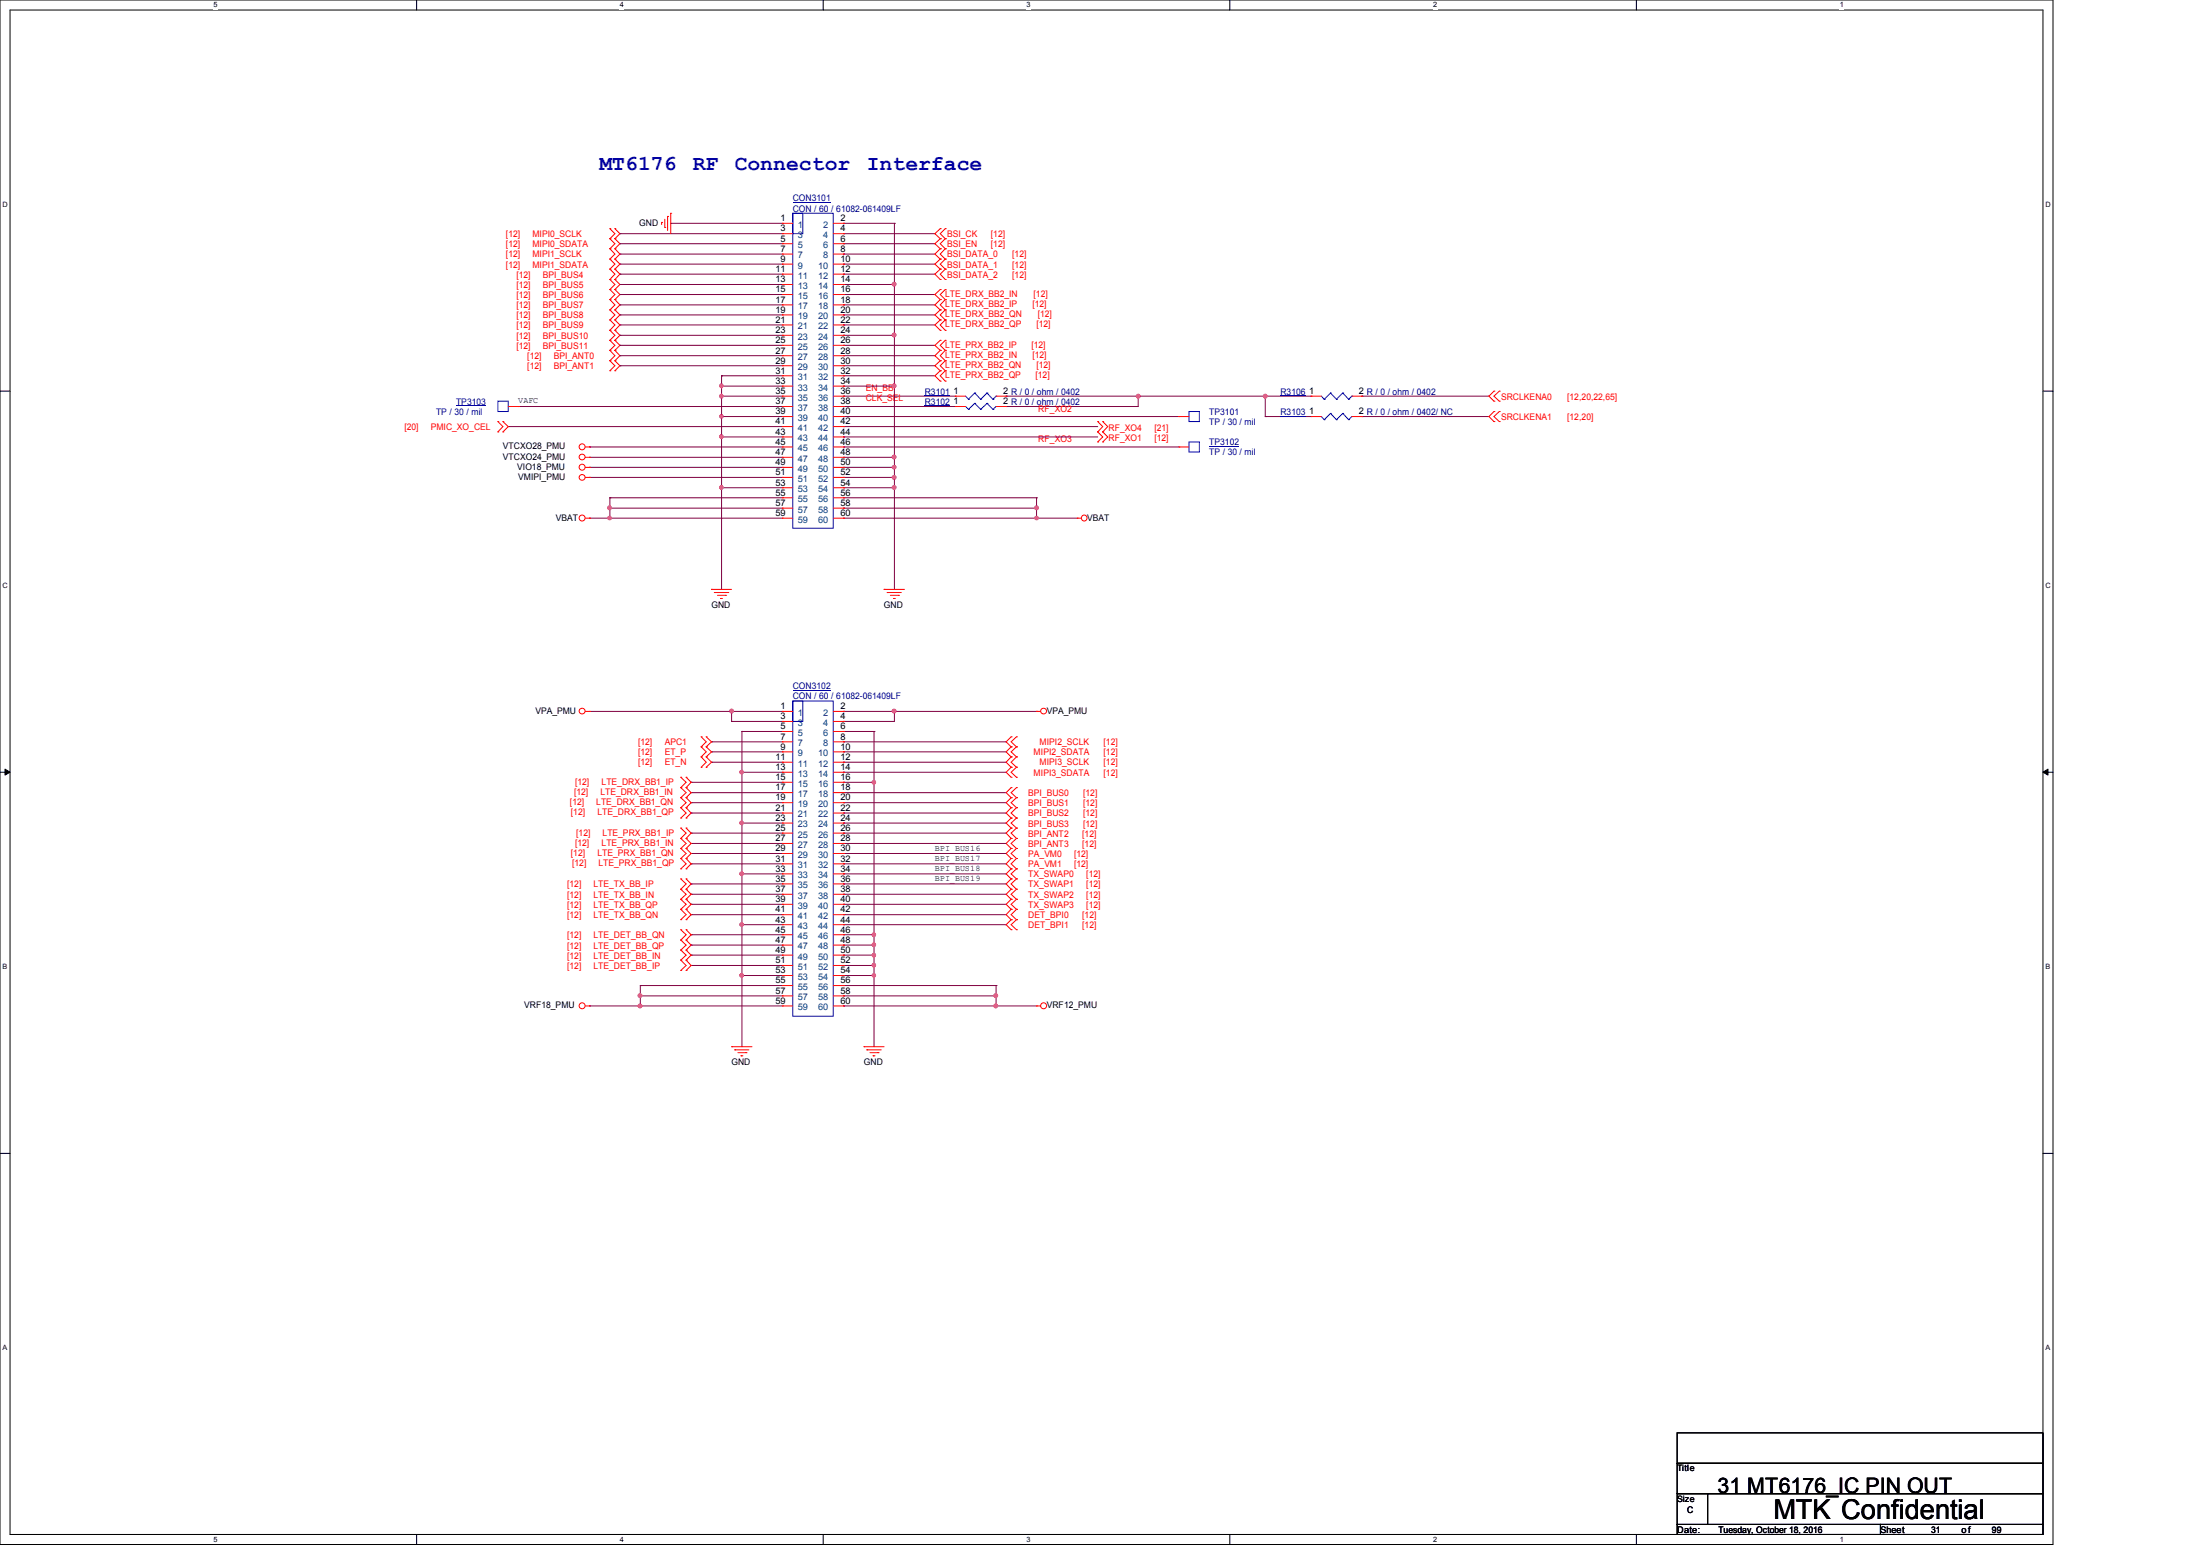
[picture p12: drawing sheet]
<svg xmlns="http://www.w3.org/2000/svg" width="297mm" height="210mm" viewBox="0 0 297 210" stroke-linecap="round" stroke-linejoin="round" font-family="sans-serif">
<path d="M0 0h277v208.4h-277zM1.4 1.4h274.3v205.7h-274.3z" fill="none" stroke="#000" stroke-width=".13"/>
<g fill="#fff">
<path d="M28.8 .1h.5v1.1h-.5z"/>
<path d="M28.8 207.2h.5v1.1h-.5z"/>
</g>
<path d="M56.2 0v1.4M56.2 207.1v1.3" fill="none" stroke="#000" stroke-width=".13"/>
<g fill="#fff">
<path d="M83.7 .1h.5v1.1h-.5z"/>
<path d="M83.7 207.2h.5v1.1h-.5z"/>
</g>
<path d="M111.1 0v1.4M111.1 207.1v1.3" fill="none" stroke="#000" stroke-width=".13"/>
<g fill="#fff">
<path d="M138.5 .1h.6v1.1h-.6z"/>
<path d="M138.5 207.2h.6v1.1h-.6z"/>
</g>
<path d="M165.9 0v1.4M165.9 207.1v1.3" fill="none" stroke="#000" stroke-width=".13"/>
<g fill="#fff">
<path d="M193.4 .1h.5v1.1h-.5z"/>
<path d="M193.4 207.2h.5v1.1h-.5z"/>
</g>
<path d="M220.8 0v1.4M220.8 207.1v1.3" fill="none" stroke="#000" stroke-width=".13"/>
<g fill="#fff">
<path d="M248.2 .1h.6v1.1h-.6z"/>
<path d="M248.2 207.2h.6v1.1h-.6z"/>
<path d="M.3 27.1h.8v1.1h-.8z"/>
<path d="M276 27.1h.7v1.1h-.7z"/>
<path d="M.3 78.5h.8v1.1h-.8z"/>
<path d="M276 78.5h.7v1.1h-.7z"/>
</g>
<path d="M0 52.8h1.4M275.7 52.8h1.3" fill="none" stroke="#000" stroke-width=".13"/>
<g fill="#fff">
<path d="M.3 129.9h.7v1.1h-.7z"/>
<path d="M276 129.9h.6v1.1h-.6z"/>
</g>
<path d="M0 104.2h1.4M275.7 104.2h1.3" fill="none" stroke="#000" stroke-width=".13"/>
<path d="M.7 103.8l.7 .4-.7 .4zM275.7 104.2l.7-.4v.8z" fill="#000" stroke="#000" stroke-width=".13"/>
<g fill="#fff">
<path d="M.3 181.4h.7v1.1h-.7z"/>
<path d="M276 181.4h.6v1.1h-.6z"/>
</g>
<path d="M0 155.7h1.4M275.7 155.7h1.3M226.3 193.4h49.4v4.1h-49.4zM226.3 197.5h49.4v4.1h-49.4zM226.3 205.7h27.4v1.4h-27.4zM226.3 201.6h4.1v4.1h-4.1zM230.4 201.6h45.3v4.1h-45.3zM253.7 205.7h22v1.4h-22z" fill="none" stroke="#000" stroke-width=".13"/>
<g fill="none" stroke="#800040" stroke-width=".13">
<path d="M83.7 35.6h.1M83.7 34.3h.1M83.7 32.9h.1M83.7 31.5h.1M83.7 37h.1M83.7 38.4h.1M83.7 39.8h.1M83.7 35.6h21.9M83.7 34.3h21.9M83.7 32.9h21.9M83.7 31.5h21.9M83.7 37h21.9"/>
<path d="M83.7 38.4h21.9M83.7 39.8h21.9M90.5 30.1h.1M90.5 30.1h15.1M113.8 39.8h.1M113.8 31.5h.1M113.8 32.9h.1M113.8 34.3h.1M113.8 35.6h.1M113.8 37h.1M113.8 38.4h.1M113.8 30.1h.1"/>
<path d="M113.8 35.6h12.4M113.8 34.3h12.4M113.8 32.9h12.4M113.8 31.5h12.4M113.8 37h12.4M113.8 38.4h6.9M113.8 30.1h6.9M113.8 39.8h12.4M120.7 38.4h.1M120.7 30.1h.1M120.7 30.1v49.4M68.6 57.6h.1"/>
<path d="M68.6 57.6h37M69.9 54.9h.1M69.9 54.9h35.7M83.7 45.3h.1M83.7 46.6h.1M83.7 48h.1M83.7 49.4h.1M83.7 42.5h.1M83.7 43.9h.1M83.7 41.1h.1M83.7 45.3h21.9M83.7 46.6h21.9"/>
<path d="M83.7 41.1h21.9M83.7 43.9h21.9M83.7 48h21.9M83.7 49.4h21.9M83.7 42.5h21.9M97.4 59h.1M97.4 56.2h.1M97.4 53.5h.1M97.4 52.1h.1M97.4 50.7h.1M97.4 50.7h8.2M97.4 53.5h8.2"/>
<path d="M97.4 56.2h8.2M97.4 59h8.2M97.4 52.1h8.2M97.4 50.7v28.8M113.8 41.1h.1M113.8 43.9h.1M113.8 50.7h.1M113.8 53.5h.1M113.8 54.9h.1M113.8 56.2h.1M113.8 57.6h.1M113.8 59h.1"/>
<path d="M113.8 42.5h.1M113.8 49.4h.1M113.8 48h.1M113.8 46.6h.1M113.8 52.1h.1M113.8 45.3h.1M113.8 45.3h6.9M113.8 46.6h12.4M113.8 41.1h12.4M113.8 43.9h12.4M113.8 50.7h12.4M113.8 53.5h15.1"/>
<path d="M113.8 54.9h15.1M113.8 57.6h34.3M113.8 48h12.4M113.8 49.4h12.4M113.8 42.5h12.4M113.8 56.2h45.3M113.8 59h34.3M113.8 52.1h6.9M120.7 52.1h.1M120.7 45.3h.1M135.8 54.9h.1M135.8 53.5h.1"/>
<path d="M135.8 53.5h41.1M153.6 53.5h.1M153.6 53.5v1.4h-17.8M170.7 56.2h.1M170.7 53.5h.1M170.7 56.2h6.2M170.7 53.5v2.7M183.8 53.5h.1M183.8 56.2h.1M183.8 53.5h17.1M183.8 56.2h17.1M79.5 69.9h.1"/>
<path d="M79.5 60.3h.1M79.5 61.7h.1M79.5 63.1h.1M79.5 64.4h.1M79.5 60.3h26.1M79.5 69.9h26.1M79.5 61.7h26.1M79.5 63.1h26.1M79.5 64.4h26.1M82.3 67.2h.1M82.3 69.9h.1M82.3 68.6h.1"/>
<path d="M82.3 67.2h23.3M82.3 67.2v2.7M82.3 68.6h23.3M97.4 65.8h.1M97.4 65.8h8.2M113.8 60.3h.1M113.8 69.9h.1M113.8 68.6h.1M113.8 67.2h.1M113.8 61.7h.1M113.8 63.1h.1M113.8 64.4h.1"/>
<path d="M113.8 65.8h.1M113.8 60.3h45.3M113.8 69.9h31.6M113.8 61.7h6.9M113.8 63.1h6.9M113.8 64.4h6.9M113.8 67.2h26.1M113.8 68.6h26.1M113.8 65.8h6.9M120.7 61.7h.1M120.7 63.1h.1M120.7 64.4h.1"/>
<path d="M120.7 65.8h.1M139.9 68.6h.1M139.9 69.9h.1M139.9 67.2h.1M139.9 67.2v2.7M79.5 96h26.1M98.7 96h.1M98.7 97.4h.1M98.7 97.4h6.9M98.7 96v1.4M100.1 98.7h.1M100.1 98.7v42.6"/>
<path d="M100.1 98.7h5.5M113.8 96h.1M113.8 97.4h.1M113.8 98.7h.1M113.8 96h26.1M113.8 98.7h4.1M117.9 98.7h.1M117.9 98.7v42.6M120.7 96h.1M120.7 96v1.4h-6.9M139.9 96h.1M93.3 105.6h.1"/>
<path d="M93.3 107h.1M93.3 108.3h.1M93.3 109.7h.1M93.3 112.4h.1M93.3 113.8h.1M93.3 115.2h.1M93.3 116.6h.1M93.3 119.3h.1M93.3 115.2h12.3M93.3 116.6h12.3M93.3 105.6h12.3M93.3 107h12.3"/>
<path d="M93.3 108.3h12.3M93.3 109.7h12.3M93.3 112.4h12.3M93.3 113.8h12.3M93.3 119.3h12.3M96 102.9h.1M96 101.5h.1M96 100.1h.1M96 102.9h9.6M96 101.5h9.6M96 100.1h9.6M100.1 104.2h.1"/>
<path d="M100.1 111.1h.1M100.1 117.9h.1M100.1 104.2h5.5M100.1 117.9h5.5M100.1 111.1h5.5M113.8 104.2h.1M113.8 102.9h.1M113.8 101.5h.1M113.8 100.1h.1M113.8 115.2h.1M113.8 116.6h.1M113.8 117.9h.1"/>
<path d="M113.8 111.1h.1M113.8 107h.1M113.8 113.8h.1M113.8 119.3h.1M113.8 112.4h.1M113.8 109.7h.1M113.8 108.3h.1M113.8 105.6h.1M113.8 102.9h22M113.8 101.5h22M113.8 104.2h22M113.8 100.1h22"/>
<path d="M113.8 115.2h22M113.8 116.6h22M113.8 117.9h22M113.8 105.6h4.1M113.8 107h22M113.8 108.3h22M113.8 109.7h22M113.8 112.4h22M113.8 113.8h22M113.8 119.3h22M113.8 111.1h22M117.9 105.6h.1"/>
<path d="M79.5 135.8h.1M79.5 135.8h26.1M86.4 133h.1M86.4 135.8h.1M86.4 134.4h.1M86.4 133v2.8M86.4 133h19.2M86.4 134.4h19.2M93.3 120.7h.1M93.3 122h.1M93.3 123.4h.1M93.3 126.2h.1"/>
<path d="M93.3 127.6h.1M93.3 128.9h.1M93.3 130.3h.1M93.3 120.7h12.3M93.3 122h12.3M93.3 123.4h12.3M93.3 126.2h12.3M93.3 127.6h12.3M93.3 128.9h12.3M93.3 130.3h12.3M100.1 124.8h.1M100.1 131.7h.1"/>
<path d="M100.1 124.8h5.5M100.1 131.7h5.5M113.8 135.8h.1M113.8 124.8h.1M113.8 120.7h.1M113.8 123.4h.1M113.8 122h.1M113.8 134.4h.1M113.8 133h.1M113.8 126.2h.1M113.8 127.6h.1M113.8 128.9h.1"/>
<path d="M113.8 130.3h.1M113.8 131.7h.1M113.8 135.8h26.1M113.8 120.7h22M113.8 122h22M113.8 123.4h22M113.8 126.2h4.1M113.8 127.6h4.1M113.8 128.9h4.1M113.8 130.3h4.1M113.8 124.8h22M113.8 133h20.6"/>
<path d="M113.8 134.4h20.6M113.8 131.7h4.1M117.9 126.2h.1M117.9 127.6h.1M117.9 128.9h.1M117.9 130.3h.1M117.9 131.7h.1M134.4 134.4h.1M134.4 135.8h.1M134.4 133h.1M134.4 133v2.8"/>
</g>
<g fill="#f0f" stroke="#f0f" stroke-width=".13">
<circle cx="153.6" cy="53.5" r=".25"/>
<circle cx="98.7" cy="96" r=".25"/>
<circle cx="120.6" cy="96" r=".25"/>
<circle cx="170.7" cy="53.5" r=".25"/>
<circle cx="86.4" cy="135.8" r=".25"/>
<circle cx="86.4" cy="134.4" r=".25"/>
<circle cx="100.1" cy="111.1" r=".24"/>
<circle cx="100.1" cy="104.2" r=".24"/>
<circle cx="100.1" cy="117.9" r=".24"/>
<circle cx="100.1" cy="131.6" r=".24"/>
<circle cx="100.1" cy="124.8" r=".24"/>
<circle cx="134.4" cy="134.4" r=".25"/>
<circle cx="134.4" cy="135.8" r=".25"/>
<circle cx="117.9" cy="127.5" r=".24"/>
<circle cx="117.9" cy="128.9" r=".24"/>
<circle cx="117.9" cy="131.6" r=".23"/>
<circle cx="117.9" cy="130.2" r=".24"/>
<circle cx="117.9" cy="126.1" r=".24"/>
<circle cx="117.9" cy="105.6" r=".24"/>
<circle cx="82.3" cy="69.9" r=".24"/>
<circle cx="82.3" cy="68.5" r=".25"/>
<circle cx="139.9" cy="69.9" r=".24"/>
<circle cx="139.9" cy="68.5" r=".25"/>
<circle cx="120.7" cy="63.1" r=".24"/>
<circle cx="120.6" cy="64.4" r=".25"/>
<circle cx="120.6" cy="65.8" r=".25"/>
<circle cx="120.6" cy="61.7" r=".25"/>
<circle cx="120.6" cy="52.1" r=".25"/>
<circle cx="120.6" cy="45.2" r=".25"/>
<circle cx="120.6" cy="38.4" r=".25"/>
<circle cx="97.3" cy="58.9" r=".24"/>
<circle cx="97.3" cy="56.2" r=".23"/>
<circle cx="97.3" cy="53.5" r=".24"/>
<circle cx="97.3" cy="52.1" r=".24"/>
<circle cx="97.3" cy="65.8" r=".24"/>
</g>
<g fill="none" stroke="#f00" stroke-width=".13">
<path d="M82.3 32.2h.1M82.3 30.9h.1M82.3 33.6h.1M82.3 36.3h.1M82.3 35h.1M82.3 37.7h.1M82.3 39.1h.1M82.3 30.9l.7 .6-.7 .7M82.3 32.2l.7 .7-.7 .7M82.3 35l.7 .6-.7 .7M82.3 33.6l.7 .7-.7 .7M82.3 36.3l.7 .7-.7 .7"/>
<path d="M82.3 37.7l.7 .7-.7 .7M82.3 39.1l.7 .7-.7 .6M83 30.9h.1M83 32.2h.1M83 33.6h.1M83 35h.1M83 36.3h.1M83 37.7h.1M83 39.1h.1M83 30.9l.7 .6-.7 .7M83 32.2l.7 .7-.7 .7M83 35l.7 .6-.7 .7"/>
<path d="M83 33.6l.7 .7-.7 .7M83 36.3l.7 .7-.7 .7M83 37.7l.7 .7-.7 .7M83 39.1l.7 .7-.7 .6M89.3 30h.1M89.3 30v.3M89.7 30.7h.1M89.7 29.6v1.1M90.1 29.2h.1M90.1 29.2v1.9M90.5 28.8h.1M90.5 28.8v2.7"/>
<path d="M105.6 30.1h.1M105.6 31.5h.1M105.6 32.9h.1M105.6 34.3h.1M105.6 35.6h.1M105.6 37h.1M105.6 38.4h.1M105.6 39.8h.1M105.6 30.1h1.4M105.6 31.5h1.4M105.6 32.9h1.4M105.6 34.3h1.4"/>
<path d="M105.6 35.6h1.4M105.6 37h1.4M105.6 38.4h1.4M105.6 39.8h1.4M112.4 30.1h1.4M112.4 31.5h1.4M112.4 32.9h1.4M112.4 34.3h1.4M112.4 35.6h1.4M112.4 37h1.4M112.4 38.4h1.4M112.4 39.8h1.4"/>
<path d="M113.8 30.1h.1M113.8 31.5h.1M113.8 32.9h.1M113.8 34.3h.1M113.8 35.6h.1M113.8 37h.1M113.8 38.4h.1M113.8 39.8h.1M126.9 30.9h.1M126.9 32.2h.1M126.9 33.6h.1M126.9 35h.1"/>
<path d="M126.9 36.3h.1M126.9 37.7h.1M126.9 39.1h.1M126.9 30.9l-.7 .6 .7 .7M126.9 32.2l-.7 .7 .7 .7M126.9 33.6l-.7 .7 .7 .7M126.9 35l-.7 .6 .7 .7M126.9 36.3l-.7 .7 .7 .7M126.9 39.1l-.7 .7 .7 .6M127.6 32.2h.1M127.6 30.9h.1M127.6 33.6h.1"/>
<path d="M127.6 35h.1M127.6 36.3h.1M127.6 37.7h.1M127.6 39.1h.1M127.6 30.9l-.7 .6 .7 .7M127.6 32.2l-.7 .7 .7 .7M127.6 33.6l-.7 .7 .7 .7M127.6 35l-.7 .6 .7 .7M127.6 36.3l-.7 .7 .7 .7M127.6 39.1l-.7 .7 .7 .6M67.2 58.3h.1M67.2 56.9h.1"/>
<path d="M67.2 56.9l.7 .7-.7 .7M67.9 56.9h.1M67.9 58.3h.1M67.9 56.9l.7 .7-.7 .7M68.6 54.9h1.3M69.9 54.9h.1M82.3 45.9h.1M82.3 44.6h.1M82.3 47.3h.1M82.3 40.4h.1M82.3 41.8h.1M82.3 43.2h.1"/>
<path d="M82.3 48.7h.1M82.3 50h.1M82.3 44.6l.7 .7-.7 .6M82.3 45.9l.7 .7-.7 .7M82.3 40.4l.7 .7-.7 .7M82.3 41.8l.7 .7-.7 .7M82.3 47.3l.7 .7-.7 .7M82.3 48.7l.7 .7-.7 .6M82.3 43.2l.7 .7-.7 .7M83 44.6h.1M83 45.9h.1M83 47.3h.1"/>
<path d="M83 40.4h.1M83 41.8h.1M83 43.2h.1M83 48.7h.1M83 50h.1M83 44.6l.7 .7-.7 .6M83 45.9l.7 .7-.7 .7M83 41.8l.7 .7-.7 .7M83 40.4l.7 .7-.7 .7M83 47.3l.7 .7-.7 .7M83 48.7l.7 .7-.7 .6M83 43.2l.7 .7-.7 .7"/>
<path d="M105.6 41.1h.1M105.6 42.5h.1M105.6 43.9h.1M105.6 45.3h.1M105.6 46.6h.1M105.6 48h.1M105.6 49.4h.1M105.6 50.7h.1M105.6 52.1h.1M105.6 53.5h.1M105.6 54.9h.1M105.6 56.2h.1"/>
<path d="M105.6 57.6h.1M105.6 59h.1M105.6 41.1h1.4M105.6 42.5h1.4M105.6 43.9h1.4M105.6 45.3h1.4M105.6 46.6h1.4M105.6 48h1.4M105.6 49.4h1.4M105.6 50.7h1.4M105.6 52.1h1.4M105.6 53.5h1.4"/>
<path d="M105.6 54.9h1.4M105.6 56.2h1.4M105.6 57.6h1.4M105.6 59h1.4M112.4 41.1h1.4M112.4 42.5h1.4M112.4 43.9h1.4M112.4 45.3h1.4M112.4 46.6h1.4M112.4 48h1.4M112.4 49.4h1.4M112.4 50.7h1.4"/>
<path d="M112.4 52.1h1.4M112.4 53.5h1.4M112.4 54.9h1.4M112.4 56.2h1.4M112.4 57.6h1.4M112.4 59h1.4M113.8 41.1h.1M113.8 42.5h.1M113.8 43.9h.1M113.8 45.3h.1M113.8 46.6h.1M113.8 48h.1"/>
<path d="M113.8 49.4h.1M113.8 50.7h.1M113.8 52.1h.1M113.8 53.5h.1M113.8 54.9h.1M113.8 56.2h.1M113.8 57.6h.1M113.8 59h.1M126.9 40.4h.1M126.9 41.8h.1M126.9 43.2h.1M126.9 44.6h.1"/>
<path d="M126.9 45.9h.1M126.9 47.3h.1M126.9 48.7h.1M126.9 50h.1M126.9 51.4h.1M126.9 40.4l-.7 .7 .7 .7M126.9 43.2l-.7 .7 .7 .7M126.9 41.8l-.7 .7 .7 .7M126.9 45.9l-.7 .7 .7 .7M126.9 47.3l-.7 .7 .7 .7M126.9 50l-.7 .7 .7 .7M126.9 48.7l-.7 .7 .7 .6"/>
<path d="M127.6 41.8h.1M127.6 40.4h.1M127.6 44.6h.1M127.6 43.2h.1M127.6 47.3h.1M127.6 45.9h.1M127.6 48.7h.1M127.6 51.4h.1M127.6 50h.1M127.6 40.4l-.7 .7 .7 .7M127.6 43.2l-.7 .7 .7 .7M127.6 41.8l-.7 .7 .7 .7"/>
<path d="M127.6 45.9l-.7 .7 .7 .7M127.6 47.3l-.7 .7 .7 .7M127.6 50l-.7 .7 .7 .7M127.6 48.7l-.7 .7 .7 .6M128.9 53.5h.1M128.9 54.9h.1M128.9 53.5h1.4M128.9 54.9h1.4M134.4 53.5h1.4M134.4 54.9h1.4M135.8 53.5h.1M135.8 54.9h.1"/>
<path d="M148.1 58.3h.1M148.1 59.6h.1M148.1 56.9h.1M148.1 58.3l.7 .7-.7 .6M148.1 56.9l.7 .7-.7 .7M148.8 58.3h.1M148.8 59.6h.1M148.8 56.9h.1M148.8 58.3l.7 .7-.7 .6M148.8 56.9l.7 .7-.7 .7M159.1 56.2h.1M159.1 56.2h1.3"/>
<path d="M176.9 56.2h.1M176.9 53.5h.1M176.9 53.5h1.4M176.9 56.2h1.4M182.4 53.5h1.4M182.4 56.2h1.4M183.8 56.2h.1M183.8 53.5h.1M201.6 52.8h.1M201.6 54.1h.1M201.6 55.5h.1M201.6 56.9h.1"/>
<path d="M201.6 52.8l-.7 .7 .7 .6M201.6 55.5l-.7 .7 .7 .7M202.3 54.1h.1M202.3 52.8h.1M202.3 56.9h.1M202.3 55.5h.1M202.3 52.8l-.7 .7 .7 .6M202.3 55.5l-.7 .7 .7 .7M79 60.3h.5M79 61.7h.5M79 63.1h.5M79 64.4h.5"/>
<path d="M79 69.9h.5M79.5 60.3h.1M79.5 61.7h.1M79.5 63.1h.1M79.5 64.4h.1M79.5 69.9h.1M96 79.5h.1M96 79.5h2.7M96.4 80h.1M96.4 80h1.9M105.6 60.3h.1M105.6 61.7h.1"/>
<path d="M105.6 63.1h.1M105.6 64.4h.1M105.6 65.8h.1M105.6 67.2h.1M105.6 68.6h.1M105.6 69.9h.1M105.6 60.3h1.4M105.6 61.7h1.4M105.6 63.1h1.4M105.6 64.4h1.4M105.6 69.9h1.4M105.6 65.8h1.4"/>
<path d="M105.6 67.2h1.4M105.6 68.6h1.4M112.4 60.3h1.4M112.4 61.7h1.4M112.4 63.1h1.4M112.4 64.4h1.4M112.4 69.9h1.4M112.4 65.8h1.4M112.4 67.2h1.4M112.4 68.6h1.4M113.8 60.3h.1M113.8 61.7h.1"/>
<path d="M113.8 63.1h.1M113.8 64.4h.1M113.8 65.8h.1M113.8 67.2h.1M113.8 68.6h.1M113.8 69.9h.1M119.3 79.5h.1M119.3 79.5h2.7M119.7 80h.1M119.7 80h1.9M145.4 69.9h.1M145.4 69.9h.5"/>
<path d="M159.1 60.3h.1M159.1 60.3h1.3M79 96h.5M79.5 96h.1M94.6 99.4h.1M94.6 99.4l.7 .7-.7 .7M95.3 99.4h.1M95.3 99.4l.7 .7-.7 .7M96.8 80.3h1.1M97.2 80.8h.1M97.2 80.8h.3M97.9 80.3h.1"/>
<path d="M105.6 96h.1M105.6 97.4h.1M105.6 98.7h.1M105.6 96h1.4M105.6 97.4h1.4M105.6 98.7h1.4M112.4 96h1.4M112.4 97.4h1.4M112.4 98.7h1.4M113.8 96h.1M113.8 97.4h.1M113.8 98.7h.1"/>
<path d="M120.1 80.3h1.1M120.6 80.8h.1M120.6 80.8h.2M121.2 80.3h.1M136.4 99.4h.1M136.4 99.4l-.6 .7 .6 .7M137.2 99.4h.1M137.2 99.4l-.8 .7 .8 .7M139.9 96h.1M139.9 96h.5M91.9 118.6h.1M91.9 110.4h.1"/>
<path d="M91.9 109h.1M91.9 107.7h.1M91.9 106.3h.1M91.9 104.9h.1M91.9 117.3h.1M91.9 115.9h.1M91.9 114.5h.1M91.9 113.2h.1M91.9 111.8h.1M91.9 118.6l.7 .7-.7 .7M91.9 104.9l.7 .7-.7 .7M91.9 109l.7 .7-.7 .7"/>
<path d="M91.9 107.7l.7 .6-.7 .7M91.9 106.3l.7 .7-.7 .7M91.9 115.9l.7 .7-.7 .7M91.9 114.5l.7 .7-.7 .7M91.9 111.8l.7 .6-.7 .8M91.9 113.2l.7 .6-.7 .7M92.6 118.6h.1M92.6 109h.1M92.6 110.4h.1M92.6 107.7h.1M92.6 104.9h.1M92.6 106.3h.1"/>
<path d="M92.6 115.9h.1M92.6 117.3h.1M92.6 114.5h.1M92.6 111.8h.1M92.6 113.2h.1M92.6 118.6l.7 .7-.7 .7M92.6 109l.7 .7-.7 .7M92.6 107.7l.7 .6-.7 .7M92.6 104.9l.7 .7-.7 .7M92.6 106.3l.7 .7-.7 .7M92.6 115.9l.7 .7-.7 .7M92.6 114.5l.7 .7-.7 .7"/>
<path d="M92.6 111.8l.7 .6-.7 .8M92.6 113.2l.7 .6-.7 .7M94.6 103.5h.1M94.6 102.2h.1M94.6 100.8h.1M94.6 102.2l.7 .7-.7 .6M94.6 100.8l.7 .7-.7 .7M95.3 102.2h.1M95.3 103.5h.1M95.3 100.8h.1M95.3 102.2l.7 .7-.7 .6M95.3 100.8l.7 .7-.7 .7"/>
<path d="M105.6 100.1h.1M105.6 101.5h.1M105.6 102.9h.1M105.6 104.2h.1M105.6 105.6h.1M105.6 107h.1M105.6 108.3h.1M105.6 109.7h.1M105.6 111.1h.1M105.6 112.4h.1M105.6 113.8h.1M105.6 115.2h.1"/>
<path d="M105.6 116.6h.1M105.6 117.9h.1M105.6 119.3h.1M105.6 100.1h1.4M105.6 101.5h1.4M105.6 102.9h1.4M105.6 104.2h1.4M105.6 105.6h1.4M105.6 107h1.4M105.6 108.3h1.4M105.6 109.7h1.4M105.6 111.1h1.4"/>
<path d="M105.6 112.4h1.4M105.6 113.8h1.4M105.6 115.2h1.4M105.6 116.6h1.4M105.6 117.9h1.4M105.6 119.3h1.4M112.4 100.1h1.4M112.4 101.5h1.4M112.4 102.9h1.4M112.4 104.2h1.4M112.4 105.6h1.4M112.4 107h1.4"/>
<path d="M112.4 108.3h1.4M112.4 109.7h1.4M112.4 111.1h1.4M112.4 112.4h1.4M112.4 113.8h1.4M112.4 115.2h1.4M112.4 116.6h1.4M112.4 117.9h1.4M112.4 119.3h1.4M113.8 100.1h.1M113.8 101.5h.1M113.8 102.9h.1"/>
<path d="M113.8 104.2h.1M113.8 105.6h.1M113.8 107h.1M113.8 108.3h.1M113.8 109.7h.1M113.8 111.1h.1M113.8 112.4h.1M113.8 113.8h.1M113.8 115.2h.1M113.8 116.6h.1M113.8 117.9h.1M113.8 119.3h.1"/>
<path d="M136.4 100.8h.1M136.4 102.2h.1M136.4 103.5h.1M136.4 104.9h.1M136.4 114.5h.1M136.4 115.9h.1M136.4 117.3h.1M136.4 118.6h.1M136.4 106.3h.1M136.4 107.7h.1M136.4 110.4h.1M136.4 111.8h.1"/>
<path d="M136.4 109h.1M136.4 113.2h.1M136.4 100.8l-.6 .7 .6 .7M136.4 103.5l-.6 .7 .6 .7M136.4 102.2l-.6 .7 .6 .6M136.4 114.5l-.6 .7 .6 .7M136.4 115.9l-.6 .7 .6 .7M136.4 117.3l-.6 .6 .6 .7M136.4 118.6l-.6 .7 .6 .7M136.4 106.3l-.6 .7 .6 .7M136.4 110.4l-.6 .7 .6 .7M136.4 107.7l-.6 .6 .6 .7"/>
<path d="M136.4 109l-.6 .7 .6 .7M136.4 113.2l-.6 .6 .6 .7M136.4 111.8l-.6 .6 .6 .8M137.2 100.8h.1M137.2 102.2h.1M137.2 104.9h.1M137.2 103.5h.1M137.2 115.9h.1M137.2 114.5h.1M137.2 117.3h.1M137.2 118.6h.1M137.2 107.7h.1"/>
<path d="M137.2 106.3h.1M137.2 111.8h.1M137.2 110.4h.1M137.2 109h.1M137.2 113.2h.1M137.2 100.8l-.8 .7 .8 .7M137.2 103.5l-.8 .7 .8 .7M137.2 102.2l-.8 .7 .8 .6M137.2 114.5l-.8 .7 .8 .7M137.2 115.9l-.8 .7 .8 .7M137.2 117.3l-.8 .6 .8 .7M137.2 118.6l-.8 .7 .8 .7"/>
<path d="M137.2 106.3l-.8 .7 .8 .7M137.2 110.4l-.8 .7 .8 .7M137.2 107.7l-.8 .6 .8 .7M137.2 109l-.8 .7 .8 .7M137.2 113.2l-.8 .6 .8 .7M137.2 111.8l-.8 .6 .8 .8M79 135.8h.5M79.5 135.8h.1M91.9 126.9h.1M91.9 125.5h.1M91.9 128.2h.1M91.9 131h.1"/>
<path d="M91.9 129.6h.1M91.9 120h.1M91.9 121.4h.1M91.9 124.1h.1M91.9 122.7h.1M91.9 125.5l.7 .7-.7 .7M91.9 126.9l.7 .7-.7 .6M91.9 129.6l.7 .7-.7 .7M91.9 128.2l.7 .7-.7 .7M91.9 120l.7 .7-.7 .7M91.9 122.7l.7 .7-.7 .7M91.9 121.4l.7 .6-.7 .7"/>
<path d="M92.6 125.5h.1M92.6 126.9h.1M92.6 128.2h.1M92.6 129.6h.1M92.6 131h.1M92.6 120h.1M92.6 121.4h.1M92.6 122.7h.1M92.6 124.1h.1M92.6 125.5l.7 .7-.7 .7M92.6 126.9l.7 .7-.7 .6M92.6 129.6l.7 .7-.7 .7"/>
<path d="M92.6 128.2l.7 .7-.7 .7M92.6 120l.7 .7-.7 .7M92.6 122.7l.7 .7-.7 .7M92.6 121.4l.7 .6-.7 .7M105.6 120.7h.1M105.6 122h.1M105.6 123.4h.1M105.6 124.8h.1M105.6 126.2h.1M105.6 127.6h.1M105.6 128.9h.1M105.6 130.3h.1"/>
<path d="M105.6 131.7h.1M105.6 133h.1M105.6 134.4h.1M105.6 135.8h.1M105.6 135.8h1.4M105.6 120.7h1.4M105.6 122h1.4M105.6 123.4h1.4M105.6 124.8h1.4M105.6 126.2h1.4M105.6 127.6h1.4M105.6 128.9h1.4"/>
<path d="M105.6 130.3h1.4M105.6 131.7h1.4M105.6 133h1.4M105.6 134.4h1.4M112.4 135.8h1.4M112.4 120.7h1.4M112.4 122h1.4M112.4 123.4h1.4M112.4 124.8h1.4M112.4 126.2h1.4M112.4 127.6h1.4M112.4 128.9h1.4"/>
<path d="M112.4 130.3h1.4M112.4 131.7h1.4M112.4 133h1.4M112.4 134.4h1.4M113.8 120.7h.1M113.8 122h.1M113.8 123.4h.1M113.8 124.8h.1M113.8 126.2h.1M113.8 127.6h.1M113.8 128.9h.1M113.8 130.3h.1"/>
<path d="M113.8 131.7h.1M113.8 133h.1M113.8 134.4h.1M113.8 135.8h.1M136.4 120h.1M136.4 124.1h.1M136.4 125.5h.1M136.4 121.4h.1M136.4 122.7h.1M136.4 124.1l-.6 .7 .6 .7M136.4 120l-.6 .7 .6 .7M136.4 121.4l-.6 .6 .6 .7"/>
<path d="M136.4 122.7l-.6 .7 .6 .7M137.2 120h.1M137.2 125.5h.1M137.2 124.1h.1M137.2 121.4h.1M137.2 122.7h.1M137.2 124.1l-.8 .7 .8 .7M137.2 120l-.8 .7 .8 .7M137.2 121.4l-.8 .6 .8 .7M137.2 122.7l-.8 .7 .8 .7M139.9 135.8h.1M139.9 135.8h.5"/>
<path d="M98.7 141.3h.1M98.7 141.3h2.8M99.1 141.7h.1M99.1 141.7h1.9M99.6 142.1h1.1M100 142.5h.1M100 142.5h.2M100.7 142.1h.1M116.6 141.3h.1M116.6 141.3h2.7M117 141.7h.1M117 141.7h1.9"/>
<path d="M117.4 142.1h1.1M117.8 142.5h.1M117.8 142.5h.3M118.5 142.1h.1"/>
<circle cx="78.5" cy="63.1" r=".4"/>
<circle cx="78.5" cy="60.3" r=".4"/>
<circle cx="78.5" cy="69.9" r=".4"/>
<circle cx="78.6" cy="64.4" r=".39"/>
<circle cx="78.6" cy="61.7" r=".39"/>
<circle cx="146.3" cy="69.9" r=".39"/>
<circle cx="78.6" cy="96" r=".39"/>
<circle cx="140.8" cy="96" r=".39"/>
<circle cx="78.5" cy="135.7" r=".4"/>
<circle cx="140.8" cy="135.7" r=".4"/>
</g>
<g fill="none" stroke="#00f" stroke-width=".13">
<path d="M107 28.8h5.4v42.5h-5.4zM107 28.8h1.3v2.7h-1.3zM67.2 54.1h1.4v1.4h-1.4zM130.3 53.5l.4 .4M130.3 54.9l.4 .3M130.7 53.9h.1M130.7 55.2h.1M131.5 53h.1M131.5 54.4h.1M131.5 53l-.8 .9M131.5 53l.8 .9M131.5 54.4l-.8 .8"/>
<path d="M131.5 54.4l.8 .8M132.3 53.9h.1M132.3 55.2h.1M133.2 53h.1M133.2 54.4h.1M133.2 53l-.9 .9M133.2 53l.8 .9M133.2 54.4l-.9 .8M133.2 54.4l.8 .8M134 53.9h.1M134 55.2h.1M134.4 53.5h.1"/>
<path d="M134.4 54.9h.1M134.4 53.5l-.4 .4M134.4 54.9l-.4 .3M160.4 59.6h1.4v1.4h-1.4zM160.4 55.5h1.4v1.4h-1.4zM178.3 56.2l.4 .4M178.3 53.5l.4 .4M178.7 56.6h.1M178.7 53.9h.1M179.5 55.8h.1M179.5 53h.1M179.5 55.8l-.8 .8"/>
<path d="M179.5 55.8l.8 .8M179.5 53l-.8 .9M179.5 53l.8 .9M180.3 56.6h.1M180.3 53.9h.1M181.2 55.8h.1M181.2 53h.1M181.2 55.8l-.9 .8M181.2 55.8l.8 .8M181.2 53l-.9 .9M181.2 53l.8 .9M182 56.6h.1"/>
<path d="M182 53.9h.1M182.4 56.2h.1M182.4 53.5h.1M182.4 56.2l-.4 .4M182.4 53.5l-.4 .4M107 94.6h5.4v42.6h-5.4zM107 94.6h1.3v2.8h-1.3z"/>
</g>
<path d="M107 27.3h5.1M61.6 54.8h4M124.8 54.8h3.4M124.8 53.4h3.4M172.8 56.2h3.4M172.8 53.4h3.4M163.2 60.3h4M107 93.2h5.1" fill="none" stroke="#000080" stroke-width=".13"/>
<text font-size="3.7" x="239.3" y="205.1">MTK Confidential</text>
<g font-size="2.9" fill="#00f">
<text x="80.9" y="23">MT6176</text>
<text x="93.5" y="23">RF</text>
<text x="99.1" y="23">Connector</text>
<text x="117" y="23">Interface</text>
</g>
<text font-size="2.9" x="231.8" y="201.5">31 MT6176_IC PIN OUT</text>
<g font-size="1.2">
<text x="105.3" y="29.8">1</text>
<text x="113.4" y="29.8">2</text>
<text x="86.3" y="30.5">GND</text>
<text x="105.3" y="31.2">3</text>
<text x="105.3" y="32.6">5</text>
<text x="105.3" y="34">7</text>
<text x="105.3" y="35.3">9</text>
<text x="113.4" y="31.2">4</text>
<text x="113.4" y="32.6">6</text>
<text x="113.4" y="34">8</text>
<text x="113.4" y="35.3">10</text>
<text x="104.6" y="36.7">11</text>
<text x="104.6" y="38.1">13</text>
<text x="104.6" y="39.5">15</text>
<text x="104.6" y="40.9">17</text>
<text x="113.4" y="36.7">12</text>
<text x="113.4" y="38.1">14</text>
<text x="113.4" y="39.5">16</text>
<text x="113.4" y="40.9">18</text>
<text x="104.6" y="42.2">19</text>
<text x="104.6" y="43.6">21</text>
<text x="104.6" y="45">23</text>
<text x="104.6" y="46.3">25</text>
<text x="104.6" y="47.7">27</text>
<text x="113.4" y="42.2">20</text>
<text x="113.4" y="43.6">22</text>
<text x="113.4" y="45">24</text>
<text x="113.4" y="46.3">26</text>
<text x="113.4" y="47.7">28</text>
<text x="104.6" y="49.1">29</text>
<text x="104.6" y="50.4">31</text>
<text x="104.6" y="51.8">33</text>
<text x="104.6" y="53.2">35</text>
<text x="113.4" y="49.1">30</text>
<text x="113.4" y="50.4">32</text>
<text x="113.4" y="51.8">34</text>
<text x="113.4" y="53.2">36</text>
<text x="128.6" y="53.2">1</text>
<text x="135.4" y="53.2">2 R / 0 / ohm / 0402</text>
<text x="176.6" y="53.2">1</text>
<text x="183.4" y="53.2">2 R / 0 / ohm / 0402</text>
<text x="104.6" y="54.6">37</text>
<text x="104.6" y="55.9">39</text>
<text x="104.6" y="57.3">41</text>
<text x="104.6" y="58.7">43</text>
<text x="113.4" y="54.6">38</text>
<text x="113.4" y="55.9">40</text>
<text x="113.4" y="57.3">42</text>
<text x="113.4" y="58.7">44</text>
<text x="128.6" y="54.6">1</text>
<text x="135.4" y="54.6">2 R / 0 / ohm / 0402</text>
<text x="176.6" y="55.9">1</text>
<text x="183.4" y="55.9">2 R / 0 / ohm / 0402/ NC</text>
<text x="67.9" y="60.7">VTCXO28_PMU</text>
<text x="67.9" y="62">VTCXO24_PMU</text>
<text x="69.8" y="63.4">VIO18_PMU</text>
<text x="69.9" y="64.8">VMIPI_PMU</text>
<text x="104.6" y="60">45</text>
<text x="104.6" y="61.4">47</text>
<text x="104.6" y="62.8">49</text>
<text x="104.6" y="64.1">51</text>
<text x="104.6" y="65.5">53</text>
<text x="113.4" y="60">46</text>
<text x="113.4" y="61.4">48</text>
<text x="113.4" y="62.8">50</text>
<text x="113.4" y="64.1">52</text>
<text x="113.4" y="65.5">54</text>
<text x="75" y="70.3">VBAT</text>
<text x="104.6" y="66.9">55</text>
<text x="104.6" y="68.3">57</text>
<text x="104.6" y="69.6">59</text>
<text x="113.4" y="66.9">56</text>
<text x="113.4" y="68.3">58</text>
<text x="113.4" y="69.6">60</text>
<text x="146.7" y="70.3">VBAT</text>
<text x="96" y="82">GND</text>
<text x="119.3" y="82">GND</text>
<text x="105.3" y="95.7">1</text>
<text x="113.4" y="95.7">2</text>
<text x="72.3" y="96.3">VPA_PMU</text>
<text x="105.3" y="97.1">3</text>
<text x="105.3" y="98.4">5</text>
<text x="105.3" y="99.8">7</text>
<text x="105.3" y="101.2">9</text>
<text x="113.4" y="97.1">4</text>
<text x="113.4" y="98.4">6</text>
<text x="113.4" y="99.8">8</text>
<text x="113.4" y="101.2">10</text>
<text x="141.3" y="96.3">VPA_PMU</text>
<text x="104.6" y="102.6">11</text>
<text x="104.6" y="103.9">13</text>
<text x="104.6" y="105.3">15</text>
<text x="104.6" y="106.7">17</text>
<text x="113.4" y="102.6">12</text>
<text x="113.4" y="103.9">14</text>
<text x="113.4" y="105.3">16</text>
<text x="113.4" y="106.7">18</text>
<text x="104.6" y="108">19</text>
<text x="104.6" y="109.4">21</text>
<text x="104.6" y="110.8">23</text>
<text x="104.6" y="112.1">25</text>
<text x="104.6" y="113.5">27</text>
<text x="113.4" y="108">20</text>
<text x="113.4" y="109.4">22</text>
<text x="113.4" y="110.8">24</text>
<text x="113.4" y="112.1">26</text>
<text x="113.4" y="113.5">28</text>
<text x="104.6" y="114.9">29</text>
<text x="104.6" y="116.3">31</text>
<text x="104.6" y="117.6">33</text>
<text x="104.6" y="119">35</text>
<text x="113.4" y="114.9">30</text>
<text x="113.4" y="116.3">32</text>
<text x="113.4" y="117.6">34</text>
<text x="113.4" y="119">36</text>
<text x="104.6" y="120.4">37</text>
<text x="104.6" y="121.8">39</text>
<text x="104.6" y="123.1">41</text>
<text x="104.6" y="124.5">43</text>
<text x="104.6" y="125.9">45</text>
<text x="113.4" y="120.4">38</text>
<text x="113.4" y="121.8">40</text>
<text x="113.4" y="123.1">42</text>
<text x="113.4" y="124.5">44</text>
<text x="113.4" y="125.9">46</text>
<text x="104.6" y="127.3">47</text>
<text x="104.6" y="128.6">49</text>
<text x="104.6" y="130">51</text>
<text x="104.6" y="131.4">53</text>
<text x="113.4" y="127.3">48</text>
<text x="113.4" y="128.6">50</text>
<text x="113.4" y="130">52</text>
<text x="113.4" y="131.4">54</text>
<text x="70.7" y="136.1">VRF18_PMU</text>
<text x="104.6" y="132.7">55</text>
<text x="104.6" y="134.1">57</text>
<text x="104.6" y="135.5">59</text>
<text x="113.4" y="132.7">56</text>
<text x="113.4" y="134.1">58</text>
<text x="113.4" y="135.5">60</text>
<text x="141.3" y="136.1">VRF12_PMU</text>
<text x="98.7" y="143.8">GND</text>
<text x="116.6" y="143.8">GND</text>
<text x="226.3" y="198.6">Title</text>
<text x="226.3" y="202.7">Size</text>
<text x="226.3" y="206.9">Date:</text>
<text x="227.6" y="204.1">C</text>
<text x="231.9" y="206.9">Tuesday, October 18, 2016</text>
<text x="253.7" y="206.9">Sheet</text>
<text x="260.6" y="206.9">31</text>
<text x="264.7" y="206.9">of</text>
<text x="268.8" y="206.9">99</text>
</g>
<g font-size="1.2" fill="#000080">
<text x="107" y="27.2">CON3101</text>
<text x="107" y="28.6">CON / 60 / 61082-061409LF</text>
<text x="124.8" y="53.3">R3101</text>
<text x="172.8" y="53.3">R3106</text>
<text x="58.8" y="56">TP / 30 / mil</text>
<text x="61.5" y="54.6">TP3103</text>
<text x="124.8" y="54.6">R3102</text>
<text x="163.2" y="56">TP3101</text>
<text x="163.2" y="57.4">TP / 30 / mil</text>
<text x="172.8" y="56">R3103</text>
<text x="163.2" y="60.1">TP3102</text>
<text x="163.2" y="61.5">TP / 30 / mil</text>
<text x="107" y="93">CON3102</text>
<text x="107" y="94.4">CON / 60 / 61082-061409LF</text>
</g>
<g font-size="1.2" fill="#f00">
<text x="68.3" y="32">[12]</text>
<text x="68.3" y="33.4">[12]</text>
<text x="68.3" y="34.7">[12]</text>
<text x="71.8" y="32">MIPI0_SCLK</text>
<text x="71.8" y="33.4">MIPI0_SDATA</text>
<text x="71.8" y="34.7">MIPI1_SCLK</text>
<text x="127.8" y="32">BSI_CK</text>
<text x="127.8" y="33.4">BSI_EN</text>
<text x="127.8" y="34.7">BSI_DATA_0</text>
<text x="133.7" y="32">[12]</text>
<text x="133.7" y="33.4">[12]</text>
<text x="136.6" y="34.7">[12]</text>
<text x="68.3" y="36.1">[12]</text>
<text x="69.7" y="37.5">[12]</text>
<text x="69.7" y="38.9">[12]</text>
<text x="69.7" y="40.2">[12]</text>
<text x="69.7" y="41.6">[12]</text>
<text x="71.8" y="36.1">MIPI1_SDATA</text>
<text x="73.2" y="37.5">BPI_BUS4</text>
<text x="73.2" y="38.9">BPI_BUS5</text>
<text x="73.2" y="40.2">BPI_BUS6</text>
<text x="73.2" y="41.6">BPI_BUS7</text>
<text x="127.5" y="41.4">LTE_DRX_BB2_IP</text>
<text x="127.5" y="40.1">LTE_DRX_BB2_IN</text>
<text x="127.8" y="36.1">BSI_DATA_1</text>
<text x="127.8" y="37.5">BSI_DATA_2</text>
<text x="136.6" y="36.1">[12]</text>
<text x="136.6" y="37.5">[12]</text>
<text x="139.3" y="41.4">[12]</text>
<text x="139.5" y="40.1">[12]</text>
<text x="69.7" y="45.7">[12]</text>
<text x="69.7" y="47.1">[12]</text>
<text x="69.7" y="43">[12]</text>
<text x="69.7" y="44.3">[12]</text>
<text x="73.2" y="45.7">BPI_BUS10</text>
<text x="73.2" y="47.1">BPI_BUS11</text>
<text x="73.2" y="43">BPI_BUS8</text>
<text x="73.2" y="44.3">BPI_BUS9</text>
<text x="127.5" y="44.2">LTE_DRX_BB2_QP</text>
<text x="127.5" y="42.8">LTE_DRX_BB2_QN</text>
<text x="127.5" y="46.9">LTE_PRX_BB2_IP</text>
<text x="139.2" y="46.9">[12]</text>
<text x="139.9" y="44.2">[12]</text>
<text x="140" y="42.8">[12]</text>
<text x="71.2" y="48.4">[12]</text>
<text x="71.2" y="49.8">[12]</text>
<text x="74.7" y="48.4">BPI_ANT0</text>
<text x="74.7" y="49.8">BPI_ANT1</text>
<text x="116.8" y="52.8">EN_BB</text>
<text x="127.5" y="48.3">LTE_PRX_BB2_IN</text>
<text x="127.5" y="51.1">LTE_PRX_BB2_QP</text>
<text x="127.5" y="49.7">LTE_PRX_BB2_QN</text>
<text x="139.3" y="48.3">[12]</text>
<text x="139.7" y="51.1">[12]</text>
<text x="139.9" y="49.7">[12]</text>
<text x="202.5" y="53.9">SRCLKENA0</text>
<text x="211.5" y="53.9">[12,20,22,65]</text>
<text x="54.6" y="58">[20]</text>
<text x="58.1" y="58">PMIC_XO_CEL</text>
<text x="116.8" y="54.2">CLK_SEL</text>
<text x="140.1" y="59.6">RF_XO3</text>
<text x="140.1" y="55.5">RF_XO2</text>
<text x="149.6" y="59.6">RF_XO1</text>
<text x="149.6" y="58.2">RF_XO4</text>
<text x="155.8" y="59.6">[12]</text>
<text x="155.8" y="58.2">[21]</text>
<text x="202.5" y="56.7">SRCLKENA1</text>
<text x="211.5" y="56.7">[12,20]</text>
<text x="86.1" y="101.9">[12]</text>
<text x="86.1" y="100.6">[12]</text>
<text x="89.7" y="101.9">ET_P</text>
<text x="89.7" y="100.6">APC1</text>
<text x="139.5" y="101.9">MIPI2_SDATA</text>
<text x="140.3" y="100.6">MIPI2_SCLK</text>
<text x="148.9" y="100.6">[12]</text>
<text x="148.9" y="101.9">[12]</text>
<text x="77.5" y="107.3">[12]</text>
<text x="77.6" y="105.9">[12]</text>
<text x="81" y="107.3">LTE_DRX_BB1_IN</text>
<text x="81.2" y="105.9">LTE_DRX_BB1_IP</text>
<text x="86.1" y="103.3">[12]</text>
<text x="89.7" y="103.3">ET_N</text>
<text x="138.8" y="107.4">BPI_BUS0</text>
<text x="139.5" y="104.7">MIPI3_SDATA</text>
<text x="140.3" y="103.3">MIPI3_SCLK</text>
<text x="146.2" y="107.4">[12]</text>
<text x="148.9" y="104.7">[12]</text>
<text x="148.9" y="103.3">[12]</text>
<text x="76.9" y="108.7">[12]</text>
<text x="77" y="110">[12]</text>
<text x="77.8" y="112.8">[12]</text>
<text x="80.5" y="108.7">LTE_DRX_BB1_QN</text>
<text x="80.6" y="110">LTE_DRX_BB1_QP</text>
<text x="81.3" y="112.8">LTE_PRX_BB1_IP</text>
<text x="138.8" y="111.5">BPI_BUS3</text>
<text x="138.8" y="108.8">BPI_BUS1</text>
<text x="138.8" y="110.2">BPI_BUS2</text>
<text x="138.8" y="112.9">BPI_ANT2</text>
<text x="146" y="112.9">[12]</text>
<text x="146.2" y="111.5">[12]</text>
<text x="146.2" y="108.8">[12]</text>
<text x="146.2" y="110.2">[12]</text>
<text x="76.5" y="119.8">[12]</text>
<text x="77" y="115.5">[12]</text>
<text x="77.2" y="116.9">[12]</text>
<text x="77.6" y="114.1">[12]</text>
<text x="80.1" y="119.8">LTE_TX_BB_IP</text>
<text x="80.6" y="115.5">LTE_PRX_BB1_QN</text>
<text x="80.8" y="116.9">LTE_PRX_BB1_QP</text>
<text x="81.2" y="114.1">LTE_PRX_BB1_IN</text>
<text x="138.8" y="115.7">PA_VM0</text>
<text x="138.8" y="117">PA_VM1</text>
<text x="138.8" y="118.4">TX_SWAP0</text>
<text x="138.8" y="119.8">TX_SWAP1</text>
<text x="138.8" y="114.3">BPI_ANT3</text>
<text x="144.9" y="115.7">[12]</text>
<text x="144.9" y="117">[12]</text>
<text x="146" y="114.3">[12]</text>
<text x="146.6" y="118.4">[12]</text>
<text x="146.6" y="119.8">[12]</text>
<text x="76.5" y="121.2">[12]</text>
<text x="76.5" y="123.9">[12]</text>
<text x="76.5" y="122.5">[12]</text>
<text x="80.1" y="121.2">LTE_TX_BB_IN</text>
<text x="80.1" y="123.9">LTE_TX_BB_QN</text>
<text x="80.1" y="122.5">LTE_TX_BB_QP</text>
<text x="138.8" y="125.3">DET_BPI1</text>
<text x="138.8" y="121.2">TX_SWAP2</text>
<text x="138.8" y="122.5">TX_SWAP3</text>
<text x="138.8" y="123.9">DET_BPI0</text>
<text x="146" y="125.3">[12]</text>
<text x="146" y="123.9">[12]</text>
<text x="146.6" y="121.2">[12]</text>
<text x="146.6" y="122.5">[12]</text>
<text x="76.5" y="126.6">[12]</text>
<text x="76.5" y="128">[12]</text>
<text x="76.5" y="130.7">[12]</text>
<text x="76.5" y="129.4">[12]</text>
<text x="80.1" y="126.6">LTE_DET_BB_QN</text>
<text x="80.1" y="128">LTE_DET_BB_QP</text>
<text x="80.1" y="130.7">LTE_DET_BB_IP</text>
<text x="80.1" y="129.4">LTE_DET_BB_IN</text>
</g>
<g font-size="1.2" fill="#004080">
<text x="107.6" y="30.7">1</text>
<text x="107.6" y="32.1">3</text>
<text x="107.6" y="33.5">5</text>
<text x="107.6" y="34.9">7</text>
<text x="111.1" y="30.7">2</text>
<text x="111.1" y="32.1">4</text>
<text x="111.1" y="33.5">6</text>
<text x="111.1" y="34.9">8</text>
<text x="107.6" y="36.2">9</text>
<text x="107.6" y="37.6">11</text>
<text x="107.6" y="39">13</text>
<text x="107.6" y="40.3">15</text>
<text x="107.6" y="41.7">17</text>
<text x="110.4" y="36.2">10</text>
<text x="110.4" y="37.6">12</text>
<text x="110.4" y="39">14</text>
<text x="110.4" y="40.3">16</text>
<text x="110.4" y="41.7">18</text>
<text x="107.6" y="43.1">19</text>
<text x="107.6" y="44.5">21</text>
<text x="107.6" y="45.8">23</text>
<text x="107.6" y="47.2">25</text>
<text x="110.4" y="43.1">20</text>
<text x="110.4" y="44.5">22</text>
<text x="110.4" y="45.8">24</text>
<text x="110.4" y="47.2">26</text>
<text x="107.6" y="48.6">27</text>
<text x="107.6" y="50">29</text>
<text x="107.6" y="51.3">31</text>
<text x="107.6" y="52.7">33</text>
<text x="110.4" y="48.6">28</text>
<text x="110.4" y="50">30</text>
<text x="110.4" y="51.3">32</text>
<text x="110.4" y="52.7">34</text>
<text x="107.6" y="54.1">35</text>
<text x="107.6" y="55.5">37</text>
<text x="107.6" y="56.8">39</text>
<text x="107.6" y="58.2">41</text>
<text x="107.6" y="59.6">43</text>
<text x="110.4" y="54.1">36</text>
<text x="110.4" y="55.5">38</text>
<text x="110.4" y="56.8">40</text>
<text x="110.4" y="58.2">42</text>
<text x="110.4" y="59.6">44</text>
<text x="107.6" y="60.9">45</text>
<text x="107.6" y="62.3">47</text>
<text x="107.6" y="63.7">49</text>
<text x="107.6" y="65">51</text>
<text x="110.4" y="60.9">46</text>
<text x="110.4" y="62.3">48</text>
<text x="110.4" y="63.7">50</text>
<text x="110.4" y="65">52</text>
<text x="107.6" y="66.4">53</text>
<text x="107.6" y="67.8">55</text>
<text x="107.6" y="69.2">57</text>
<text x="107.6" y="70.5">59</text>
<text x="110.4" y="66.4">54</text>
<text x="110.4" y="67.8">56</text>
<text x="110.4" y="69.2">58</text>
<text x="110.4" y="70.5">60</text>
<text x="107.6" y="96.6">1</text>
<text x="107.6" y="98">3</text>
<text x="107.6" y="99.3">5</text>
<text x="107.6" y="100.7">7</text>
<text x="111.1" y="96.6">2</text>
<text x="111.1" y="98">4</text>
<text x="111.1" y="99.3">6</text>
<text x="111.1" y="100.7">8</text>
<text x="107.6" y="102.1">9</text>
<text x="107.6" y="103.5">11</text>
<text x="107.6" y="104.8">13</text>
<text x="107.6" y="106.2">15</text>
<text x="107.6" y="107.6">17</text>
<text x="110.4" y="102.1">10</text>
<text x="110.4" y="103.5">12</text>
<text x="110.4" y="104.8">14</text>
<text x="110.4" y="106.2">16</text>
<text x="110.4" y="107.6">18</text>
<text x="107.6" y="108.9">19</text>
<text x="107.6" y="110.3">21</text>
<text x="107.6" y="111.7">23</text>
<text x="107.6" y="113">25</text>
<text x="110.4" y="108.9">20</text>
<text x="110.4" y="110.3">22</text>
<text x="110.4" y="111.7">24</text>
<text x="110.4" y="113">26</text>
<text x="107.6" y="114.4">27</text>
<text x="107.6" y="115.8">29</text>
<text x="107.6" y="117.2">31</text>
<text x="107.6" y="118.5">33</text>
<text x="107.6" y="119.9">35</text>
<text x="110.4" y="114.4">28</text>
<text x="110.4" y="115.8">30</text>
<text x="110.4" y="117.2">32</text>
<text x="110.4" y="118.5">34</text>
<text x="110.4" y="119.9">36</text>
<text x="107.6" y="121.3">37</text>
<text x="107.6" y="122.6">39</text>
<text x="107.6" y="124">41</text>
<text x="107.6" y="125.4">43</text>
<text x="110.4" y="121.3">38</text>
<text x="110.4" y="122.6">40</text>
<text x="110.4" y="124">42</text>
<text x="110.4" y="125.4">44</text>
<text x="107.6" y="126.7">45</text>
<text x="107.6" y="128.1">47</text>
<text x="107.6" y="129.5">49</text>
<text x="107.6" y="130.9">51</text>
<text x="110.4" y="126.7">46</text>
<text x="110.4" y="128.1">48</text>
<text x="110.4" y="129.5">50</text>
<text x="110.4" y="130.9">52</text>
<text x="107.6" y="132.2">53</text>
<text x="107.6" y="133.6">55</text>
<text x="107.6" y="135">57</text>
<text x="107.6" y="136.4">59</text>
<text x="110.4" y="132.2">54</text>
<text x="110.4" y="133.6">56</text>
<text x="110.4" y="135">58</text>
<text x="110.4" y="136.4">60</text>
</g>
<g font-size="1.1">
<text x="69.9" y="54.4">VAFC</text>
<text x="126.2" y="114.8">BPI_BUS16</text>
<text x="126.2" y="116.2">BPI_BUS17</text>
<text x="126.2" y="117.6">BPI_BUS18</text>
<text x="126.2" y="118.9">BPI_BUS19</text>
</g>
<g font-size="1">
<text x="28.8" y="1">5</text>
<text x="83.7" y="1">4</text>
<text x="138.5" y="1">3</text>
<text x="193.4" y="1">2</text>
<text x="248.3" y="1">1</text>
<text x=".3" y="27.9">D</text>
<text x="276" y="27.9">D</text>
<text x=".3" y="79.4">C</text>
<text x="276" y="79.4">C</text>
<text x=".3" y="130.8">B</text>
<text x="276" y="130.8">B</text>
<text x=".3" y="182.2">A</text>
<text x="276" y="182.2">A</text>
<text x="28.8" y="208.1">5</text>
<text x="83.7" y="208.1">4</text>
<text x="138.5" y="208.1">3</text>
<text x="193.4" y="208.1">2</text>
<text x="248.3" y="208.1">1</text>
</g>
</svg>
